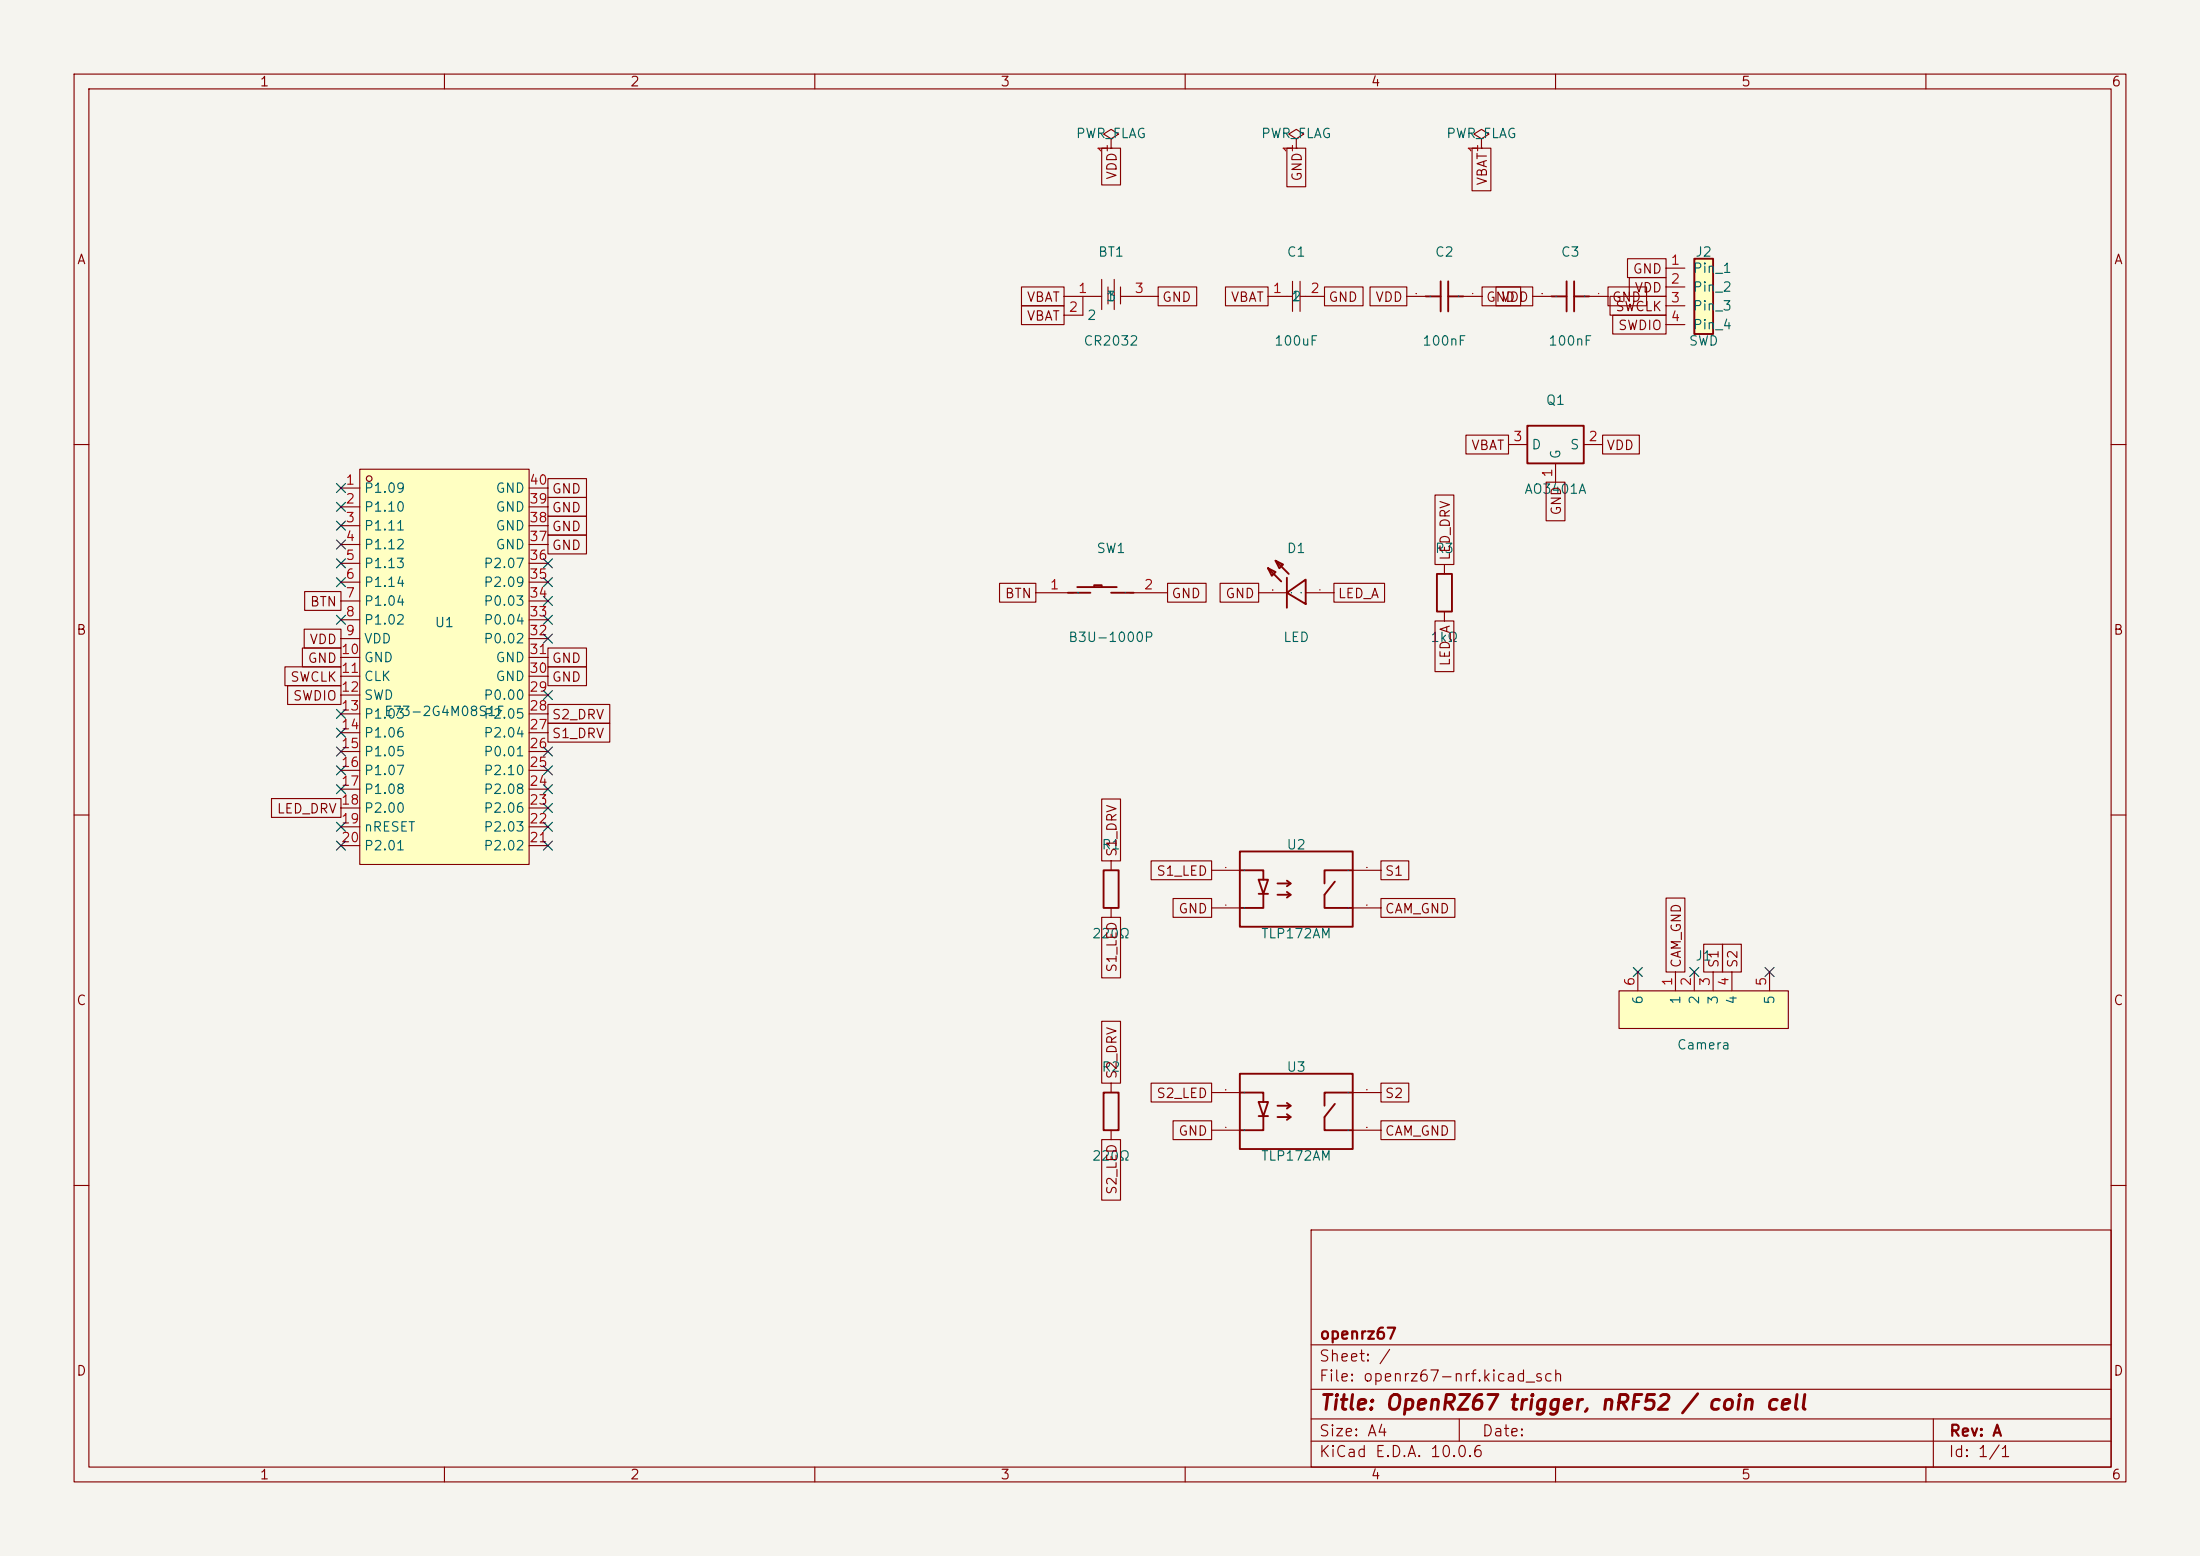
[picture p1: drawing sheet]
<svg xmlns="http://www.w3.org/2000/svg" width="297mm" height="210mm" viewBox="0 0 297 210" stroke-linecap="round" stroke-linejoin="round" font-family="sans-serif">
<path d="M0 0h297v210h-297z" fill="#f5f4ef" stroke="#f5f4ef" stroke-width=".14"/>
<g fill="none" stroke="#840000" stroke-width=".15">
<path d="M10 10h277v190h-277zM12 12h273v186h-273zM60 10v2M110 10v2M160 10v2M200 18.7l1-.6-1-.6-1 .6 1 .6v1.3M210 10v2M260 10v2M174.5 38v4M175.5 38v4M200 20h.1M171.2 40h3.3"/>
<path d="M175.5 40h3.3M189.9 40h2.6M197.5 40h2.6M10 60h2M285 60h2M10 110h2M163.6 117.5h3.8M182.6 117.5h3.8M285 110h2M163.6 122.5h3.8M182.6 122.5h3.8M150 146.2v1.3"/>
<path d="M150 152.5v1.3M163.6 147.5h3.8M163.6 152.5h3.8M182.6 147.5h3.8M182.6 152.5h3.8M10 160h2M177 166h108v32h-108zM285 160h2M60 198v2M110 198v2M160 198v2M177 194.5h108"/>
<path d="M177 191.5h108M177 187.5h108M177 181.5h108M197 191.5v3M210 198v2M260 198v2M261 191.5v6.5"/>
</g>
<g fill="none" stroke="#840000" stroke-width=".25">
<path d="M194.5 38v4M195.5 38v4M192.5 40h2M195.5 40h2M167.4 114.9h15.2v10.2h-15.2zM167.4 117.5h3.2v1.2M169.9 118.7h1.3l-.6 1.9zM172.5 119.2h1.7M173.7 118.9l.5 .3-.5 .4M180.2 119l-1.4 1.8v1.7h3.8M182.6 117.5h-3.8v1.7M169.9 120.6h1.3"/>
<path d="M170.6 120.6v1.9h-3.2M172.5 120.8h1.7M173.7 120.4l.5 .4-.5 .3M149 147.5h2v5h-2zM167.4 144.9h15.2v10.2h-15.2zM167.4 147.5h3.2v1.2M169.9 148.7h1.3l-.6 1.9zM169.9 150.6h1.3M170.6 150.6v1.9h-3.2M172.5 149.2h1.7M172.5 150.8h1.7M173.7 148.9l.5 .3-.5 .4"/>
<path d="M173.7 150.4l.5 .4-.5 .3M180.2 149l-1.4 1.8v1.7h3.8M182.6 147.5h-3.8v1.7"/>
</g>
<path d="M218.6 133.7h22.8v5.1h-22.8z" fill="#ffffc2"/>
<path d="M218.6 133.7h22.8v5.1h-22.8zM221.1 131.2v2.5M226.2 131.2v2.5M228.7 131.2v2.5M231.3 131.2v2.5M233.8 131.2v2.5M238.9 131.2v2.5" fill="none" stroke="#840000" stroke-width=".15"/>
<path d="M48.6 63.3h22.8v53.4h-22.8z" fill="#ffffc2"/>
<g fill="none" stroke="#840000" stroke-width=".15">
<path d="M150 18.7l1-.6-1-.6-1 .6 1 .6v1.3M148.7 37.7v4.1M149.6 38.7v2.3M150 20h.1M150.4 37.7v4.1M151.3 38.7v2.3M143.6 40h5.1M146.2 40v2.5h-2.6M151.3 40h5M206.9 40h2.6M214.5 40h2.6M46 65.9h2.6"/>
<path d="M46 68.4h2.6M46 71h2.6M46 73.5h2.6M46 76h2.6M46 78.6h2.6M48.6 63.3h22.8v53.4h-22.8zM71.4 65.9h2.6M71.4 68.4h2.6M71.4 71h2.6M71.4 73.5h2.6M71.4 76h2.6M71.4 78.6h2.6"/>
<path d="M203.6 60h2.6M210 62.5v2.6M213.8 60h2.5M46 81.1h2.6M46 83.7h2.6M46 86.2h2.6M46 88.7h2.6M46 91.3h2.6M46 93.8h2.6M46 96.4h2.6M46 98.9h2.6M71.4 81.1h2.6"/>
<path d="M71.4 83.7h2.6M71.4 86.2h2.6M71.4 88.7h2.6M71.4 91.3h2.6M71.4 93.8h2.6M71.4 96.4h2.6M71.4 98.9h2.6M139.8 80h5.1M152.5 80h5.1M169.9 80h3.8M176.3 80h3.8M46 101.4h2.6"/>
<path d="M46 104h2.6M46 106.5h2.6M46 109.1h2.6M46 111.6h2.6M46 114.1h2.6M71.4 101.4h2.6M71.4 104h2.6M71.4 106.5h2.6M71.4 109.1h2.6M71.4 111.6h2.6M71.4 114.1h2.6M150 116.2v1.3"/>
<path d="M150 122.5v1.3"/>
<circle cx="49.8" cy="64.6" r=".38"/>
</g>
<g fill="none" stroke="#840000" stroke-width=".25">
<path d="M211.5 38v4M212.5 38v4M206.2 57.5h7.6v5h-7.6zM209.5 40h2M212.5 40h2M145.4 79.2h5.4M147.7 79.2v-.2h1v.2M171.2 76.7l1 .5-.5 .5zM171.2 76.7l1.8 1.8M172.2 75.7l1 .5-.5 .5zM172.2 75.7l1.8 1.8M173.7 78v4"/>
<path d="M144.2 80h3M150 80h3M173.7 80l2.6-1.8v3.3zM149 117.5h2v5h-2z"/>
</g>
<path d="M228.7 34.9h2.6v10.2h-2.6z" fill="#ffffc2"/>
<path d="M228.7 34.9h2.6v10.2h-2.6zM194 77.5h2v5h-2z" fill="none" stroke="#840000" stroke-width=".25"/>
<g fill="none" stroke="#840000" stroke-width=".15">
<path d="M175 18.7l1-.6-1-.6-1 .6 1 .6v1.3M137.9 38.7h5.7v2.6h-5.7zM148.7 20h2.6v5h-2.6zM156.3 38.7h5.3v2.6h-5.3zM165.4 38.7h5.8v2.6h-5.8zM173.7 20h2.6v5.2h-2.6zM175 20h.1M178.8 38.7h5.2v2.6h-5.2zM185 38.7h4.9v2.6h-4.9zM198.7 20h2.6v5.7h-2.6zM200.1 38.7h5.2v2.6h-5.2zM202 38.7h4.9v2.6h-4.9z"/>
<path d="M217.1 38.7h5.2v2.6h-5.2zM217.4 40h7.5v2.5h-7.5zM219.7 34.9h5.2v2.6h-5.2zM220 37.5h4.9v2.5h-4.9zM224.9 36.2h2.6M224.9 38.7h2.6M137.9 41.3h5.7v2.5h-5.7zM197.9 58.7h5.7v2.6h-5.7zM216.3 58.7h5v2.6h-5zM217.7 42.5h7.2v2.6h-7.2zM224.9 41.3h2.6M224.9 43.8h2.6"/>
<path d="M41.1 79.8h4.9v2.6h-4.9zM74 72.2h5.2v2.6h-5.2zM74 69.7h5.2v2.5h-5.2zM74 67.1h5.2v2.6h-5.2zM74 64.6h5.2v2.5h-5.2zM134.9 78.7h4.9v2.6h-4.9zM157.6 78.7h5.2v2.6h-5.2zM164.7 78.7h5.2v2.6h-5.2zM180.1 78.7h6.8v2.6h-6.8zM193.7 66.8h2.6v9.4h-2.6zM195 76.2v1.3M208.7 65.1h2.6v5.2h-2.6z"/>
<path d="M38.5 90h7.5v2.5h-7.5zM38.8 92.5h7.2v2.6h-7.2zM40.8 87.5h5.2v2.5h-5.2zM41.1 84.9h4.9v2.6h-4.9zM74 97.6h8.3v2.6h-8.3zM74 95.1h8.3v2.5h-8.3zM74 90h5.2v2.5h-5.2zM74 87.5h5.2v2.5h-5.2zM193.7 83.8h2.6v6.8h-2.6zM195 82.5v1.3M36.7 107.8h9.3v2.5h-9.3zM148.7 107.8h2.6v8.4h-2.6z"/>
<path d="M155.4 116.2h8.2v2.5h-8.2zM186.4 116.2h3.8v2.5h-3.8zM148.7 123.8h2.6v8.2h-2.6zM148.7 137.8h2.6v8.4h-2.6zM158.4 121.3h5.2v2.5h-5.2zM186.4 121.3h10v2.5h-10zM224.9 121.2h2.6v10h-2.6zM230 127.4h2.5v3.8h-2.5zM232.5 127.4h2.6v3.8h-2.6zM148.7 153.8h2.6v8.2h-2.6zM155.4 146.2h8.2v2.5h-8.2zM158.4 151.3h5.2v2.5h-5.2z"/>
<path d="M186.4 146.2h3.8v2.5h-3.8zM186.4 151.3h10v2.5h-10z"/>
</g>
<g fill="none" stroke="#000084" stroke-width=".15">
<path d="M45.4 65.3l1.2 1.2M45.4 78l1.2 1.2M45.4 75.4l1.2 1.2M45.4 72.9l1.2 1.2M45.4 67.8l1.2 1.2M45.4 70.3l1.2 1.3M46.6 65.3l-1.2 1.2M46.6 78l-1.2 1.2M46.6 75.4l-1.2 1.2M46.6 72.9l-1.2 1.2M46.6 67.8l-1.2 1.2M46.6 70.3l-1.2 1.3"/>
<path d="M73.4 75.4l1.2 1.2M73.4 78l1.2 1.2M74.6 78l-1.2 1.2M74.6 75.4l-1.2 1.2M45.4 98.3l1.2 1.2M45.4 83l1.2 1.3M45.4 95.7l1.2 1.3M46.6 98.3l-1.2 1.2M46.6 83l-1.2 1.3M46.6 95.7l-1.2 1.3M73.4 85.6l1.2 1.2M73.4 93.2l1.2 1.2"/>
<path d="M73.4 80.5l1.2 1.2M73.4 83l1.2 1.3M74.6 85.6l-1.2 1.2M74.6 83l-1.2 1.3M74.6 93.2l-1.2 1.2M74.6 80.5l-1.2 1.2M45.4 113.5l1.2 1.2M45.4 111l1.2 1.2M45.4 105.9l1.2 1.2M45.4 103.4l1.2 1.2M45.4 100.8l1.2 1.2M46.6 113.5l-1.2 1.2"/>
<path d="M46.6 111l-1.2 1.2M46.6 105.9l-1.2 1.2M46.6 103.4l-1.2 1.2M46.6 100.8l-1.2 1.2M73.4 113.5l1.2 1.2M73.4 111l1.2 1.2M73.4 108.4l1.2 1.3M73.4 105.9l1.2 1.2M73.4 103.4l1.2 1.2M73.4 100.8l1.2 1.2M74.6 113.5l-1.2 1.2M74.6 111l-1.2 1.2"/>
<path d="M74.6 108.4l-1.2 1.3M74.6 105.9l-1.2 1.2M74.6 103.4l-1.2 1.2M74.6 100.8l-1.2 1.2M220.5 130.6l1.2 1.2M221.7 130.6l-1.2 1.2M228.1 130.6l1.2 1.2M229.3 130.6l-1.2 1.2M238.3 130.6l1.2 1.2M239.5 130.6l-1.2 1.2"/>
</g>
<text font-size="2" fill="#840000" x="178" y="190.8">Title: OpenRZ67 trigger, nRF52 / coin cell</text>
<g font-size="1.5" fill="#840000">
<text x="178" y="184.1">Sheet: /</text>
<text x="178" y="181.1">openrz67</text>
<text x="178" y="186.8">File: openrz67-nrf.kicad_sch</text>
<text x="178" y="197">KiCad E.D.A. 10.0.6</text>
<text x="178" y="194.2">Size: A4</text>
<text x="200" y="194.2">Date:</text>
<text x="263" y="197">Id: 1/1</text>
<text x="263" y="194.2">Rev: A</text>
</g>
<g font-size="1.3" fill="#840000">
<text x="35" y="12">1</text>
<text x="85" y="12">2</text>
<text x="135" y="12">3</text>
<text x="185" y="12">4</text>
<text x="235" y="12">5</text>
<text x="285" y="12">6</text>
<text x="151.1" y="24.3" transform="rotate(-90 151.1 24.3)">VDD</text>
<text x="176.1" y="24.6" transform="rotate(-90 176.1 24.6)">GND</text>
<text x="201.1" y="25.1" transform="rotate(-90 201.1 25.1)">VBAT</text>
<text x="10.3" y="36">A</text>
<text x="285.3" y="36">A</text>
<text x="138.5" y="41.1">VBAT</text>
<text x="156.8" y="41.1">GND</text>
<text x="166.1" y="41.1">VBAT</text>
<text x="179.3" y="41.1">GND</text>
<text x="185.6" y="41.1">VDD</text>
<text x="200.5" y="41.1">GND</text>
<text x="202.6" y="41.1">VDD</text>
<text x="217.5" y="41.1">GND</text>
<text x="220.3" y="37.2">GND</text>
<text x="220.6" y="39.8">VDD</text>
<text x="138.5" y="43.6">VBAT</text>
<text x="218" y="42.3">SWCLK</text>
<text x="218.4" y="44.9">SWDIO</text>
<text x="198.5" y="61.1">VBAT</text>
<text x="216.8" y="61.1">VDD</text>
<text x="74.4" y="69.5">GND</text>
<text x="74.4" y="66.9">GND</text>
<text x="211.1" y="69.7" transform="rotate(-90 211.1 69.7)">GND</text>
<text x="74.4" y="74.5">GND</text>
<text x="74.4" y="72">GND</text>
<text x="196.1" y="75.7" transform="rotate(-90 196.1 75.7)">LED_DRV</text>
<text x="41.8" y="82.2">BTN</text>
<text x="135.6" y="81.1">BTN</text>
<text x="158.1" y="81.1">GND</text>
<text x="165.3" y="81.1">GND</text>
<text x="180.5" y="81.1">LED_A</text>
<text x="10.2" y="86">B</text>
<text x="41.5" y="89.8">GND</text>
<text x="41.7" y="87.2">VDD</text>
<text x="74.4" y="89.8">GND</text>
<text x="285.2" y="86">B</text>
<text x="39.1" y="92.3">SWCLK</text>
<text x="39.5" y="94.9">SWDIO</text>
<text x="74.4" y="92.3">GND</text>
<text x="196.1" y="90" transform="rotate(-90 196.1 90)">LED_A</text>
<text x="74.4" y="99.9">S1_DRV</text>
<text x="74.4" y="97.4">S2_DRV</text>
<text x="37.3" y="110.1">LED_DRV</text>
<text x="151.1" y="115.7" transform="rotate(-90 151.1 115.7)">S1_DRV</text>
<text x="156" y="118.5">S1_LED</text>
<text x="186.9" y="118.5">S1</text>
<text x="159" y="123.6">GND</text>
<text x="186.9" y="123.6">CAM_GND</text>
<text x="151.1" y="131.3" transform="rotate(-90 151.1 131.3)">S1_LED</text>
<text x="227.2" y="130.7" transform="rotate(-90 227.2 130.7)">CAM_GND</text>
<text x="232.3" y="130.7" transform="rotate(-90 232.3 130.7)">S1</text>
<text x="234.9" y="130.7" transform="rotate(-90 234.9 130.7)">S2</text>
<text x="10.2" y="136">C</text>
<text x="285.2" y="136">C</text>
<text x="151.1" y="145.7" transform="rotate(-90 151.1 145.7)">S2_DRV</text>
<text x="156" y="148.5">S2_LED</text>
<text x="186.9" y="148.5">S2</text>
<text x="159" y="153.6">GND</text>
<text x="186.9" y="153.6">CAM_GND</text>
<text x="151.1" y="161.3" transform="rotate(-90 151.1 161.3)">S2_LED</text>
<text x="10.2" y="186">D</text>
<text x="285.2" y="186">D</text>
<text x="35" y="200">1</text>
<text x="85" y="200">2</text>
<text x="135" y="200">3</text>
<text x="185" y="200">4</text>
<text x="235" y="200">5</text>
<text x="285" y="200">6</text>
</g>
<g font-size="1.3" fill="#006464">
<text x="145.2" y="19">PWR_FLAG</text>
<text x="170.2" y="19">PWR_FLAG</text>
<text x="195.2" y="19">PWR_FLAG</text>
<text x="148.1" y="35">BT1</text>
<text x="173.6" y="35">C1</text>
<text x="193.6" y="35">C2</text>
<text x="210.6" y="35">C3</text>
<text x="228.8" y="35">J2</text>
<text x="149.2" y="41">1</text>
<text x="149.3" y="41">3</text>
<text x="174.2" y="41">1</text>
<text x="174.3" y="41">2</text>
<text x="228.4" y="37.2">Pin_1</text>
<text x="228.4" y="39.7">Pin_2</text>
<text x="146.2" y="47">CR2032</text>
<text x="146.7" y="43.5">2</text>
<text x="171.9" y="47">100uF</text>
<text x="191.9" y="47">100nF</text>
<text x="208.9" y="47">100nF</text>
<text x="227.9" y="47">SWD</text>
<text x="228.4" y="42.2">Pin_3</text>
<text x="228.4" y="44.8">Pin_4</text>
<text x="208.6" y="55">Q1</text>
<text x="206.7" y="61">D</text>
<text x="211" y="62.1" transform="rotate(-90 211 62.1)">G</text>
<text x="211.9" y="61">S</text>
<text x="49.1" y="66.8">P1.09</text>
<text x="49.1" y="69.4">P1.10</text>
<text x="49.1" y="71.9">P1.11</text>
<text x="66.8" y="71.9">GND</text>
<text x="66.8" y="69.4">GND</text>
<text x="66.8" y="66.8">GND</text>
<text x="205.7" y="67">AO3401A</text>
<text x="49.1" y="74.5">P1.12</text>
<text x="49.1" y="77">P1.13</text>
<text x="65.2" y="77">P2.07</text>
<text x="66.8" y="74.5">GND</text>
<text x="147.9" y="75">SW1</text>
<text x="173.6" y="75">D1</text>
<text x="193.6" y="75">R3</text>
<text x="49.1" y="79.5">P1.14</text>
<text x="49.1" y="82.1">P1.04</text>
<text x="65.2" y="82.1">P0.03</text>
<text x="65.2" y="79.5">P2.09</text>
<text x="49.1" y="84.6">P1.02</text>
<text x="49.1" y="87.2">VDD</text>
<text x="49.1" y="89.7">GND</text>
<text x="58.6" y="85">U1</text>
<text x="65.2" y="87.2">P0.02</text>
<text x="65.2" y="84.6">P0.04</text>
<text x="66.8" y="89.7">GND</text>
<text x="144.1" y="87">B3U-1000P</text>
<text x="173.1" y="87">LED</text>
<text x="193" y="87">1kΩ</text>
<text x="49.1" y="92.2">CLK</text>
<text x="49.1" y="94.8">SWD</text>
<text x="65.2" y="94.8">P0.00</text>
<text x="66.8" y="92.2">GND</text>
<text x="49.1" y="97.3">P1.03</text>
<text x="49.1" y="99.9">P1.06</text>
<text x="51.8" y="97">E73-2G4M08S1F</text>
<text x="65.2" y="99.9">P2.04</text>
<text x="65.2" y="97.3">P2.05</text>
<text x="49.1" y="102.4">P1.05</text>
<text x="49.1" y="104.9">P1.07</text>
<text x="49.1" y="107.5">P1.08</text>
<text x="65.2" y="107.5">P2.08</text>
<text x="65.2" y="104.9">P2.10</text>
<text x="65.2" y="102.4">P0.01</text>
<text x="49.1" y="110">P2.00</text>
<text x="49.1" y="112.6">nRESET</text>
<text x="65.2" y="112.6">P2.03</text>
<text x="65.2" y="110">P2.06</text>
<text x="49.1" y="115.1">P2.01</text>
<text x="65.2" y="115.1">P2.02</text>
<text x="148.6" y="115">R1</text>
<text x="173.6" y="115">U2</text>
<text x="147.3" y="127">220Ω</text>
<text x="170.2" y="127">TLP172AM</text>
<text x="228.8" y="130">J1</text>
<text x="222.1" y="135.7" transform="rotate(-90 222.1 135.7)">6</text>
<text x="227.2" y="135.7" transform="rotate(-90 227.2 135.7)">1</text>
<text x="229.7" y="135.7" transform="rotate(-90 229.7 135.7)">2</text>
<text x="232.2" y="135.7" transform="rotate(-90 232.2 135.7)">3</text>
<text x="234.8" y="135.7" transform="rotate(-90 234.8 135.7)">4</text>
<text x="239.9" y="135.7" transform="rotate(-90 239.9 135.7)">5</text>
<text x="226.3" y="142">Camera</text>
<text x="148.6" y="145">R2</text>
<text x="173.6" y="145">U3</text>
<text x="147.3" y="157">220Ω</text>
<text x="170.2" y="157">TLP172AM</text>
</g>
<g font-size="1.3" fill="#a90000">
<text x="149.9" y="20.7" transform="rotate(-90 149.9 20.7)">1</text>
<text x="174.9" y="20.7" transform="rotate(-90 174.9 20.7)">1</text>
<text x="199.9" y="20.7" transform="rotate(-90 199.9 20.7)">1</text>
<text x="145.5" y="39.9">1</text>
<text x="153.1" y="39.9">3</text>
<text x="171.7" y="39.9">1</text>
<text x="176.8" y="39.9">2</text>
<text x="225.5" y="36.1">1</text>
<text x="225.5" y="38.6">2</text>
<text x="225.5" y="41.1">3</text>
<text x="144.2" y="42.4">2</text>
<text x="225.5" y="43.7">4</text>
<text x="204.2" y="59.9">3</text>
<text x="214.3" y="59.9">2</text>
<text x="46.6" y="65.7">1</text>
<text x="71.4" y="65.7">40</text>
<text x="209.9" y="64.5" transform="rotate(-90 209.9 64.5)">1</text>
<text x="46.6" y="68.3">2</text>
<text x="46.6" y="70.8">3</text>
<text x="71.4" y="70.8">38</text>
<text x="71.4" y="68.3">39</text>
<text x="46.6" y="73.4">4</text>
<text x="46.6" y="75.9">5</text>
<text x="71.4" y="75.9">36</text>
<text x="71.4" y="73.4">37</text>
<text x="46.6" y="78.4">6</text>
<text x="46.6" y="81">7</text>
<text x="46.6" y="83.5">8</text>
<text x="71.4" y="83.5">33</text>
<text x="71.4" y="81">34</text>
<text x="71.4" y="78.4">35</text>
<text x="141.6" y="79.9">1</text>
<text x="154.3" y="79.9">2</text>
<text x="46" y="88.6">10</text>
<text x="46.6" y="86.1">9</text>
<text x="71.4" y="88.6">31</text>
<text x="71.4" y="86.1">32</text>
<text x="46" y="91.1">11</text>
<text x="46" y="93.7">12</text>
<text x="71.4" y="93.7">29</text>
<text x="71.4" y="91.1">30</text>
<text x="46" y="96.2">13</text>
<text x="46" y="98.8">14</text>
<text x="46" y="101.3">15</text>
<text x="71.4" y="101.3">26</text>
<text x="71.4" y="98.8">27</text>
<text x="71.4" y="96.2">28</text>
<text x="46" y="103.8">16</text>
<text x="46" y="106.4">17</text>
<text x="71.4" y="106.4">24</text>
<text x="71.4" y="103.8">25</text>
<text x="46" y="108.9">18</text>
<text x="46" y="111.5">19</text>
<text x="46" y="114">20</text>
<text x="71.4" y="114">21</text>
<text x="71.4" y="111.5">22</text>
<text x="71.4" y="108.9">23</text>
<text x="221" y="133.2" transform="rotate(-90 221 133.2)">6</text>
<text x="226.1" y="133.2" transform="rotate(-90 226.1 133.2)">1</text>
<text x="228.6" y="133.2" transform="rotate(-90 228.6 133.2)">2</text>
<text x="231.1" y="133.2" transform="rotate(-90 231.1 133.2)">3</text>
<text x="233.7" y="133.2" transform="rotate(-90 233.7 133.2)">4</text>
<text x="238.8" y="133.2" transform="rotate(-90 238.8 133.2)">5</text>
</g>
</svg>
